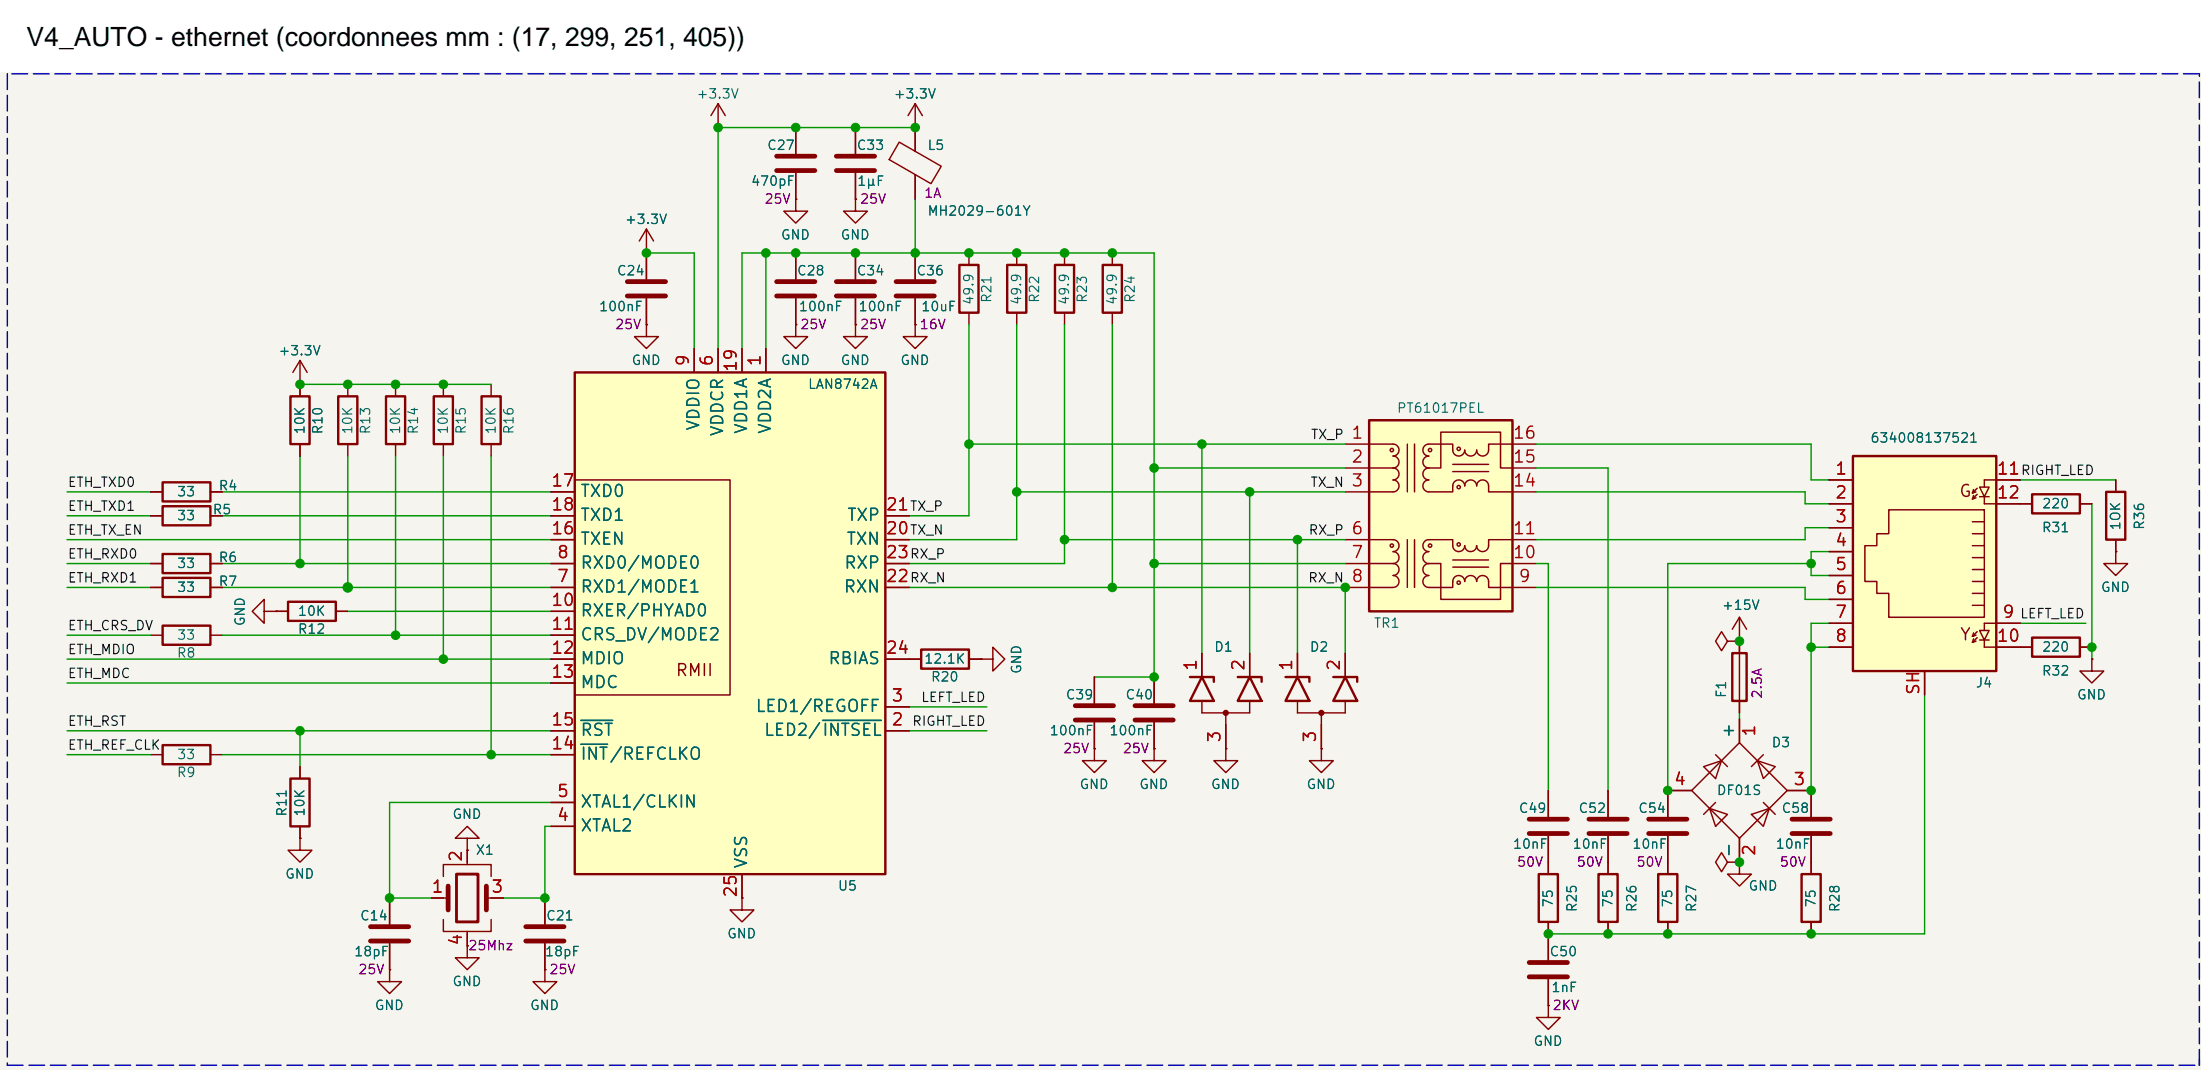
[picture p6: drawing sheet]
<svg xmlns="http://www.w3.org/2000/svg" width="234mm" height="114mm" viewBox="0 0 234 114" stroke-linecap="round" stroke-linejoin="round" font-family="sans-serif">
<path d="M0 7.7h234v106.1h-234z" fill="#f5f4ef" stroke="#f5f4ef" stroke-width=".11"/>
<g fill="none" stroke="#840000" stroke-width=".15">
<path d="M76.3 13.6h.1M76.3 11l-.7 1.3M76.3 11l.8 1.3M76.3 11v2.6M68.7 26.9h.1M68.7 24.4l-.7 1.2M68.7 24.4l.8 1.2M68.7 24.4v2.5M113.2 26.9v1.3M113.2 33.2v1.3M224.9 51v1.3M224.9 57.4v1.2"/>
<path d="M16 62.5h1.3M22.4 62.5h1.2M96.7 70.1h1.2M103 70.1h1.3M116.4 72v2.8M116.4 76.8v2.8M130.3 79.6v1.3h-1.2l1.2 1.2 1.3-1.2h-1.3M130.3 79.6h.1M184.9 68.2v7.6M184.9 76.4v2.6M222.4 70.1v1.2h-1.3l1.3 1.3 1.3-1.3h-1.3M222.4 70.1h.1"/>
<path d="M16 80.2h1.3M22.4 80.2h1.2M164.6 99.3v2.8M177.3 88.9v4M177.3 98v1.3M179.9 84l5-5 5.1 5-5.1 5.1zM179.9 84h-2.6v2.8M181.1 81.5l1.9-.6-.6 1.9zM181.8 86l1.9 .6-1.3 1.3zM182.4 85.3l-1.3 1.3M182.4 80.2l1.3 1.3M183.7 91.7l-.7-1-.6 1 .6 1 .7-1h1.2"/>
<path d="M184.9 91.7h.1M184.9 91.7v1.2h1.3l-1.3 1.3-1.2-1.3h1.2M184.9 89.1v2.6M186.2 86.6l1.9-.6-.6 1.9zM186.8 80.9l1.9 .6-1.2 1.3zM187.5 80.2l-1.3 1.3M187.5 85.3l1.2 1.3M190 84h2.6v2.8M192.6 88.9v2.8M41.4 103.1v1.3h1.3l-1.3 1.2-1.2-1.2h1.2M41.4 103.1h.1M164.6 106.9v1.3h-1.3l1.3 1.2 1.3-1.2h-1.3"/>
<path d="M164.6 106.9h.1M164.6 104.1v2.8"/>
</g>
<path d="M114.3 76.6h4.1M114.3 75h4.1M175.3 87.1h4M175.3 88.6h4M190.5 87.1h4.1M190.5 88.6h4.1M162.6 103.9h4M162.6 102.3h4" fill="none" stroke="#840000" stroke-width=".51"/>
<path d="M112.2 28.2h2v5h-2zM223.9 52.3h2.1v5.1h-2.1zM17.3 61.4h5.1v2.1h-5.1zM17.3 79.2h5.1v2.1h-5.1zM97.9 69.1h5.1v2h-5.1zM184.2 69.4h1.5v5.1h-1.5zM176.3 92.9h2v5.1h-2z" fill="none" stroke="#840000" stroke-width=".25"/>
<path d="M197 48.5h15.2v22.8h-15.2z" fill="#ffffc2"/>
<g fill="none" stroke="#840000" stroke-width=".15">
<path d="M97.3 13.6h.1M97.3 11l-.8 1.3M97.3 11l.8 1.3M97.3 11v2.6M31.9 38.3v3.8M31.9 38.3l-.8 1.3M31.9 38.3l.8 1.3M84.6 34.5v1.3h1.3l-1.3 1.3-1.3-1.3h1.3M84.6 34.5h.1M84.6 21.2v1.3h1.3l-1.3 1.2-1.3-1.2h1.3M84.6 21.2h.1M84.6 26.9v2.8"/>
<path d="M84.6 31.7v2.8M91 34.5v1.3h1.2l-1.2 1.3-1.3-1.3h1.3M91 34.5h.1M91 21.2v1.3h1.2l-1.2 1.2-1.3-1.2h1.3M91 21.2h.1M97.3 26.9v2.8M97.3 31.7v2.8M103 26.9v1.3M103 33.2v1.3M16 52.3h1.3M16 54.8h1.3M16 59.9h1.3"/>
<path d="M22.4 52.3h1.2M22.4 54.8h1.2M22.4 59.9h1.2M31.9 40.9h.1M31.9 47.2v1.3M42.1 40.9v1.2M42.1 47.2v1.3M52.2 40.9v1.2M52.2 47.2v1.3M194.5 51h2.5M194.5 53.6h2.5M194.5 56.1h2.5"/>
<path d="M194.5 58.6h2.5M200.8 54.2h10.2v11.4h-10.2v-2.5h-1.3v-1.3h-1.2v-3.8h1.2v-1.3h1.3zM209.7 55.5h1.3M209.7 56.7h1.3M209.7 58h1.3M209.7 59.3h1.3M209.8 52l-.1 .4M209.8 52.7l-.1 .4M210.2 51.9l-.5 .5 .4-.1M210.2 52.6l-.5 .5 .4-.2M210.5 51.8h1l-.5 1zM210.5 52.8h1"/>
<path d="M211 52.8v.8h5M214.8 51h-3.8v.8M221.1 53.6h1.3M224.9 58.6v1.3h-1.2l1.2 1.3 1.3-1.3h-1.3M224.9 58.6h.1M16 67.5h1.3M22.4 67.5h1.2M28.1 65v-1.3l-1.3 1.3 1.3 1.3v-1.3h1.3M29.4 65h.1M104.3 70.1h1.3v-1.3l1.2 1.3-1.2 1.2v-1.2M104.3 70.1h.1M122.7 72v2.8"/>
<path d="M122.7 76.8v2.8M137.9 74.5v1.3h5.1v-1.3M137.9 69.4v2.6M140.5 79.6v1.3h-1.3l1.3 1.2 1.3-1.2h-1.3M140.5 79.6h.1M140.5 75.8v3.8M143 69.4v2.6M183.7 68.2l-.7-1-.6 1 .6 1 .7-1h1.2M184.9 68.2h.1M184.9 65.6l-.7 1.3M184.9 65.6l.8 1.3M184.9 65.6v2.6"/>
<path d="M194.5 66.3h2.5M194.5 68.8h2.5M194.5 61.2h2.5M194.5 63.7h2.5M204.6 71.3v2.6M209.7 61.8h1.3M209.7 60.6h1.3M209.7 63.1h1.3M209.7 64.4h1.3M209.8 67.3l-.1 .4M209.8 67.9l-.1 .4M210.2 67.2l-.5 .5 .4-.2"/>
<path d="M210.2 67.8l-.5 .5 .4-.1M210.5 67h1l-.5 1zM210.5 68h1M211 68v.8h5M214.8 66.3h-3.8v.7M221.1 68.8h1.3M31.9 81.5v1.3M31.9 87.9v1.2M41.4 95.5v2.8M45.9 95.5h1.7M47.1 93.2v-1.3h5.1v1.3M47.1 97.8v1.2h5.1v-1.2"/>
<path d="M49.7 90.4v1.5M49.7 99v1.6M51.7 95.5h1.8M57.9 95.5v2.8M78.9 95.5v1.2h1.3l-1.3 1.3-1.3-1.3h1.3M78.9 95.5h.1M171 91.7v1.2M171 98v1.3M192.6 91.7v1.2M192.6 98v1.3M41.4 100.3v2.8M49.7 100.6v1.2h1.2l-1.2 1.3-1.3-1.3h1.3"/>
<path d="M49.7 100.6h.1M57.9 100.3v2.8"/>
</g>
<g fill="none" stroke="#840000" stroke-width=".25">
<path d="M102 28.2h2v5h-2zM17.3 51.3h5.1v2h-5.1zM17.3 53.8h5.1v2.1h-5.1zM17.3 58.9h5.1v2h-5.1zM30.9 42.1h2v5.1h-2zM41 42.1h2.1v5.1h-2.1zM51.2 42.1h2v5.1h-2zM197 48.5h15.2v22.8h-15.2zM216 52.6h5.1v2h-5.1zM17.3 66.5h5.1v2.1h-5.1zM136.7 72h2.5v.5M137.9 72l1.3 2.5h-2.5z"/>
<path d="M141.8 72h2.5v.5M143 72l1.3 2.5h-2.5zM216 67.8h5.1v2h-5.1zM30.9 82.8h2v5.1h-2zM169.9 92.9h2.1v5.1h-2.1zM191.5 92.9h2.1v5.1h-2.1z"/>
</g>
<circle cx="140.5" cy="75.8" r=".25" fill="#840000" stroke="#840000" stroke-width=".15"/>
<path d="M82.6 31.5h4M82.6 29.9h4M95.3 31.5h4M95.3 29.9h4M120.7 76.6h4M120.7 75h4M39.4 98.5h4.1M47.6 94.2v2.5M51.7 94.2v2.5M55.9 98.5h4.1M39.4 100h4.1M55.9 100h4.1" fill="none" stroke="#840000" stroke-width=".51"/>
<path d="M48.5 92.9h2.3v5.1h-2.3z" fill="none" stroke="#840000" stroke-width=".3"/>
<path d="M145.6 44.7h15.2v20.3h-15.2z" fill="#ffffc2"/>
<path d="M36 42.1h2v5.1h-2zM46.1 42.1h2.1v5.1h-2.1zM145.6 44.7h15.2v20.3h-15.2zM126.5 72h2.6v.5M127.8 72l1.3 2.5h-2.6zM131.6 72h2.5v.5M132.9 72l1.2 2.5h-2.5zM163.6 92.9h2v5.1h-2z" fill="none" stroke="#840000" stroke-width=".25"/>
<g fill="none" stroke="#840000" stroke-width=".15">
<path d="M91 26.9v2.8M91 31.7v2.8M37 40.9v1.2M37 47.2v1.3M47.1 40.9v1.2M47.1 47.2v1.3M143 57.4h5.1a.63 .63 0 0 1 .6 .6 .63 .63 0 0 1-.6 .6 .63 .63 0 0 1 .6 .7 .63 .63 0 0 1-.6 .6M143 47.2h5.1a.63 .63 0 0 1 .6 .7 .63 .63 0 0 1-.6 .6 .63 .63 0 0 1 .6 .6 .63 .63 0 0 1-.6 .7M143 59.9h5.1M143 49.8h5.1M148.1 59.9a.63 .63 0 0 1 .6 .7 .63 .63 0 0 1-.6 .6 .63 .63 0 0 1 .6 .6 .63 .63 0 0 1-.6 .7h-5.1M148.1 49.8a.63 .63 0 0 1 .6 .6 .63 .63 0 0 1-.6 .6 .63 .63 0 0 1 .6 .7 .63 .63 0 0 1-.6 .6h-5.1"/>
<path d="M149.6 47.2v5.1M149.6 57.4v5.1M150.4 47.2v5.1M150.4 57.4v5.1M151.9 59.9h1.3v3.8h6.3v-3.8h3.8M151.9 59.9a.63 .63 0 0 0-.6 .7 .63 .63 0 0 0 .6 .6 .63 .63 0 0 0-.6 .6 .63 .63 0 0 0 .6 .7h2.6v-.7a.64 .64 0 0 1 .6-.6 .64 .64 0 0 1 .6 .6 .64 .64 0 0 1 .7-.6 .64 .64 0 0 1 .6 .6 .64 .64 0 0 1 .6-.6 .64 .64 0 0 1 .7 .6v.7h5M151.9 49.8a.63 .63 0 0 0-.6 .6 .63 .63 0 0 0 .6 .6 .63 .63 0 0 0-.6 .7 .63 .63 0 0 0 .6 .6h2.6v-.6a.64 .64 0 0 1 .6-.7 .64 .64 0 0 1 .6 .7 .64 .64 0 0 1 .7-.7 .64 .64 0 0 1 .6 .7 .64 .64 0 0 1 .6-.7 .64 .64 0 0 1 .7 .7v.6h5M151.9 49.8h1.3v-3.9h6.3v3.9h3.8M154.5 59.5h3.8M154.5 50.1h3.8M154.5 49.4h3.8M163.3 57.4h-5v.6a.64 .64 0 0 1-.7 .6 .64 .64 0 0 1-.6-.6 .64 .64 0 0 1-.6 .6 .64 .64 0 0 1-.7-.6 .64 .64 0 0 1-.6 .6 .64 .64 0 0 1-.6-.6v-.6h-2.6a.63 .63 0 0 0-.6 .6 .63 .63 0 0 0 .6 .6 .63 .63 0 0 0-.6 .7 .63 .63 0 0 0 .6 .6"/>
<path d="M163.3 47.2h-5v.7a.64 .64 0 0 1-.7 .6 .64 .64 0 0 1-.6-.6 .64 .64 0 0 1-.6 .6 .64 .64 0 0 1-.7-.6 .64 .64 0 0 1-.6 .6 .64 .64 0 0 1-.6-.6v-.7h-2.6a.63 .63 0 0 0-.6 .7 .63 .63 0 0 0 .6 .6 .63 .63 0 0 0-.6 .6 .63 .63 0 0 0 .6 .7M122.7 79.6v1.3h-1.3l1.3 1.2 1.3-1.2h-1.3M122.7 79.6h.1M127.8 74.5v1.3h5.1v-1.3M127.8 69.4v2.6M130.3 75.8v3.8M132.9 69.4v2.6M154.5 60.3h3.8M164.6 84v2.8M164.6 88.9v4M164.6 98v1.3M171 84v2.8"/>
<path d="M171 88.9v2.8"/>
<circle cx="148" cy="47.9" r=".18"/>
<circle cx="148" cy="58" r=".18"/>
<circle cx="152" cy="58" r=".18"/>
<circle cx="152" cy="47.9" r=".18"/>
<circle cx="155.1" cy="47.7" r=".18"/>
<circle cx="155.1" cy="57.9" r=".18"/>
<circle cx="155.1" cy="51.8" r=".18"/>
<circle cx="155.1" cy="61.9" r=".18"/>
</g>
<circle cx="130.3" cy="75.8" r=".25" fill="#840000" stroke="#840000" stroke-width=".15"/>
<path d="M88.9 31.5h4.1M88.9 29.9h4.1M162.6 87.1h4M162.6 88.6h4M168.9 87.1h4.1M168.9 88.6h4.1" fill="none" stroke="#840000" stroke-width=".51"/>
<path d="M61.1 39.6h33v53.3h-33z" fill="#ffffc2"/>
<path d="M61.1 39.6h33v53.3h-33zM107.1 28.2h2v5h-2zM117.2 28.2h2.1v5h-2.1zM30.6 64h5.1v2h-5.1z" fill="none" stroke="#840000" stroke-width=".25"/>
<g fill="none" stroke="#840000" stroke-width=".15">
<path d="M84.6 13.6v2.8M84.6 18.4v2.8M91 13.6v2.8M91 18.4v2.8M95.6 15.1l4.5 2.6-1.1 1.8-4.5-2.5zM97.3 13.6h.1M97.3 13.6v2.5M97.3 18.6v2.6M68.7 34.5v1.3h1.3l-1.3 1.3-1.2-1.3h1.2M68.7 34.5h.1M68.7 26.9h.1M68.7 26.9v2.8"/>
<path d="M68.7 31.7v2.8M73.8 37.1v2.5M76.3 37.1v2.5M78.9 37.1v2.5M81.4 37.1v2.5M84.6 34.5h.1M84.6 21.2h.1M84.6 26.9v2.8M84.6 31.7v2.8M91 34.5h.1M91 21.2h.1M91 26.9v2.8"/>
<path d="M91 31.7v2.8M97.3 34.5v1.3h1.3l-1.3 1.3-1.3-1.3h1.3M97.3 34.5h.1M97.3 26.9v2.8M97.3 31.7v2.8M108.1 26.9v1.3M108.1 33.2v1.3M118.3 26.9v1.3M118.3 33.2v1.3M16 59.9h1.3M16 52.3h1.3M16 54.8h1.3"/>
<path d="M22.4 59.9h1.2M22.4 52.3h1.2M22.4 54.8h1.2M31.9 40.9h.1M31.9 40.9v1.2M31.9 47.2v1.3M58.6 59.9h2.5M58.6 57.4h2.5M58.6 52.3h2.5M58.6 54.8h2.5M61.1 51h16.5v22.9h-16.5M94.1 59.9h2.6"/>
<path d="M94.1 57.4h2.6M94.1 54.8h2.6M194.5 51h2.5M194.5 53.6h2.5M194.5 56.1h2.5M194.5 58.6h2.5M212.2 51h2.6M212.2 53.6h3.8M221.1 53.6h1.3M224.9 58.6h.1M224.9 51v1.3M224.9 57.4v1.2"/>
<path d="M16 62.5h1.3M22.4 62.5h1.2M29.4 65h.1M29.4 65h1.2M35.7 65h1.3M58.6 77.7h2.5M58.6 62.5h2.5M58.6 65h2.5M58.6 67.5h2.5M58.6 70.1h2.5M58.6 72.6h2.5M94.1 77.7h2.6"/>
<path d="M94.1 75.2h2.6M94.1 62.5h2.6M94.1 70.1h3.8M103 70.1h1.3M104.3 70.1h.1M116.4 79.6v1.3h-1.3l1.3 1.2 1.2-1.2h-1.2M116.4 79.6h.1M116.4 72v2.8M116.4 76.8v2.8M122.7 79.6h.1M122.7 72v2.8M122.7 76.8v2.8"/>
<path d="M127.8 69.4v2.6M130.3 79.6h.1M130.3 77.1v2.5M132.9 69.4v2.6M137.9 69.4v2.6M140.5 79.6h.1M140.5 77.1v2.5M143 69.4v2.6M184.9 68.2h.1M184.9 68.2v1.2M184.9 74.5v1.3M184.9 76.4v2.6"/>
<path d="M194.5 68.8h2.5M194.5 61.2h2.5M194.5 63.7h2.5M194.5 66.3h2.5M204.6 71.3v2.6M212.2 68.8h3.8M212.2 66.3h2.6M221.1 68.8h1.3M222.4 70.1h.1M31.9 89.1v1.3h1.3l-1.3 1.3-1.3-1.3h1.3M31.9 89.1h.1M31.9 81.5v1.3"/>
<path d="M31.9 87.9v1.2M41.4 95.5v2.8M45.9 95.5h1.2M49.7 89.1h1.2l-1.2-1.2-1.3 1.2h1.3v1.3M49.7 90.4h.1M49.7 90.4v1.3M49.7 99.3v1.3M52.2 95.5h1.3M57.9 95.5v2.8M58.6 87.9h2.5M58.6 85.3h2.5M58.6 80.2h2.5"/>
<path d="M78.9 95.5h.1M78.9 92.9v2.6M164.6 84v2.8M164.6 88.9v4M164.6 98v4.1M171 84v2.8M171 88.9v4M171 98v1.3M177.3 88.9v4M177.3 98v1.3M179.9 84h-2.6v2.8M184.9 91.7h.1"/>
<path d="M184.9 89.1v2.6M190 84h2.6v2.8M192.6 88.9v4M192.6 98v1.3M41.4 103.1h.1M41.4 100.3v2.8M49.7 100.6h.1M57.9 103.1v1.3h1.3l-1.3 1.2-1.2-1.2h1.2M57.9 103.1h.1M57.9 100.3v2.8M164.6 106.9h.1M164.6 104.1v2.8"/>
</g>
<path d="M61.7 76.6h3.4M61.7 79.1h2.9M87.5 76.6h6.2" fill="none" stroke="#006464" stroke-width=".15"/>
<path d="M82.6 18.1h4M82.6 16.6h4M88.9 18.1h4.1M88.9 16.6h4.1M66.7 31.5h4.1M66.7 29.9h4.1" fill="none" stroke="#840000" stroke-width=".51"/>
<path d="M.8 7.8v105.5M233.8 7.8h-233M.8 113.3h233M233.8 113.3v-105.5" fill="none" stroke="#0000c2" stroke-width=".15" stroke-dasharray="1.7 .6"/>
<path d="M233.8 112.6v.7" fill="none" stroke="#0000c2" stroke-width=".15"/>
<g fill="none" stroke="#009600" stroke-width=".15">
<path d="M97.3 13.6h-21v23.5M68.7 26.9h5.1v10.2M78.9 37.1v-10.2h43.8v45.1h-6.3M81.4 26.9v10.2M97.3 21.2v5.7M103 34.5v20.3h-6.3M108.1 34.5v22.9h-11.4M113.2 34.5v25.4h-16.5M118.3 34.5v28M7.1 59.9h8.9M7.1 57.4h51.5M7.1 52.3h8.9"/>
<path d="M7.1 54.8h8.9M23.6 59.9h35M23.6 52.3h35M23.6 54.8h35M31.9 40.9h20.3M31.9 48.5v11.4M37 48.5v14M42.1 48.5v19M47.1 48.5v21.6M52.2 48.5v31.7M103 47.2h40M108.1 52.3h34.9"/>
<path d="M113.2 57.4h29.8M122.7 59.9h20.3M122.7 49.8h20.3M127.8 47.2v22.2M132.9 52.3v17.1M137.9 57.4v12M163.3 59.9h1.3v24.1M163.3 47.2h29.3v3.8h1.9M163.3 52.3h28.6v1.3h2.6M163.3 49.8h7.7v34.2M192.6 59.9h-15.3v24.1M194.5 56.1h-2.6v1.3h-28.6"/>
<path d="M194.5 58.6h-1.9v2.6h1.9M214.8 51h10.1M222.4 53.6v16.5M7.1 62.5h8.9M7.1 70.1h51.5M7.1 77.7h51.5M7.1 67.5h8.9M7.1 72.6h51.5M23.6 62.5h35M23.6 67.5h35M31.9 77.7v3.8M37 65h21.6"/>
<path d="M96.7 62.5h46.3v6.9M96.7 77.7h8.2M96.7 75.2h8.2M163.3 62.5h28.6v1.2h2.6M184.9 75.8v.6M192.6 68.8h1.9M194.5 66.3h-1.9v17.7M204.6 73.9v25.4h-40M214.8 66.3h7M7.1 80.2h8.9M23.6 80.2h35M58.6 87.9h-.7v7.6h-4.4"/>
<path d="M58.6 85.3h-17.2v10.2h4.5"/>
</g>
<g fill="#009600" stroke="#009600" stroke-width=".11">
<circle cx="127.8" cy="47.2" r=".46"/>
<circle cx="122.7" cy="59.9" r=".46"/>
<circle cx="108.1" cy="52.3" r=".46"/>
<circle cx="113.2" cy="57.4" r=".46"/>
<circle cx="122.7" cy="72" r=".46"/>
<circle cx="118.3" cy="26.9" r=".46"/>
<circle cx="90.9" cy="13.6" r=".46"/>
<circle cx="76.3" cy="13.6" r=".46"/>
<circle cx="84.6" cy="13.6" r=".46"/>
<circle cx="97.3" cy="13.6" r=".46"/>
<circle cx="41.4" cy="95.5" r=".46"/>
<circle cx="57.9" cy="95.5" r=".46"/>
<circle cx="42.1" cy="67.5" r=".46"/>
<circle cx="47.1" cy="70.1" r=".46"/>
<circle cx="31.9" cy="59.9" r=".46"/>
<circle cx="37" cy="62.5" r=".51"/>
<circle cx="31.9" cy="77.7" r=".46"/>
<circle cx="31.9" cy="40.9" r=".46"/>
<circle cx="47.1" cy="40.9" r=".46"/>
<circle cx="42.1" cy="40.9" r=".46"/>
<circle cx="37" cy="40.9" r=".46"/>
<circle cx="81.4" cy="26.9" r=".46"/>
<circle cx="84.6" cy="26.9" r=".46"/>
<circle cx="90.9" cy="26.9" r=".46"/>
<circle cx="52.2" cy="80.2" r=".46"/>
<circle cx="68.7" cy="26.9" r=".46"/>
<circle cx="103" cy="26.9" r=".46"/>
<circle cx="122.7" cy="49.8" r=".46"/>
<circle cx="118.3" cy="62.5" r=".46"/>
<circle cx="132.9" cy="52.3" r=".46"/>
<circle cx="108.1" cy="26.9" r=".46"/>
<circle cx="113.2" cy="26.9" r=".46"/>
<circle cx="103" cy="47.2" r=".46"/>
<circle cx="97.3" cy="26.9" r=".46"/>
<circle cx="222.4" cy="68.8" r=".46"/>
<circle cx="192.5" cy="99.3" r=".46"/>
<circle cx="177.3" cy="84" r=".46"/>
<circle cx="171" cy="99.3" r=".46"/>
<circle cx="177.3" cy="99.3" r=".46"/>
<circle cx="164.6" cy="99.3" r=".46"/>
<circle cx="184.9" cy="91.7" r=".46"/>
<circle cx="192.5" cy="68.8" r=".46"/>
<circle cx="192.5" cy="84" r=".46"/>
<circle cx="184.9" cy="68.2" r=".46"/>
<circle cx="143" cy="62.5" r=".46"/>
<circle cx="192.5" cy="59.9" r=".46"/>
<circle cx="137.9" cy="57.4" r=".46"/>
</g>
<text font-size="2.8" x="2.8" y="4.9">V4_AUTO - ethernet (coordonnees mm : (17, 299, 251, 405))</text>
<g font-size="1.3" fill="#a90000">
<text x="73.6" y="39" transform="rotate(-90 73.6 39)">9</text>
<text x="76.1" y="39" transform="rotate(-90 76.1 39)">6</text>
<text x="78.6" y="39.6" transform="rotate(-90 78.6 39.6)">19</text>
<text x="81.2" y="39" transform="rotate(-90 81.2 39)">1</text>
<text x="143.6" y="47">1</text>
<text x="160.8" y="47">16</text>
<text x="58.5" y="52">17</text>
<text x="143.6" y="49.5">2</text>
<text x="143.6" y="52">3</text>
<text x="160.8" y="52">14</text>
<text x="160.8" y="49.5">15</text>
<text x="195" y="50.8">1</text>
<text x="195" y="53.3">2</text>
<text x="212.2" y="50.8">11</text>
<text x="212.2" y="53.3">12</text>
<text x="58.5" y="57.1">16</text>
<text x="58.5" y="54.6">18</text>
<text x="59.1" y="59.7">8</text>
<text x="94.1" y="57.1">20</text>
<text x="94.1" y="54.6">21</text>
<text x="94.1" y="59.7">23</text>
<text x="143.6" y="57.1">6</text>
<text x="143.6" y="59.7">7</text>
<text x="160.8" y="59.7">10</text>
<text x="160.8" y="57.1">11</text>
<text x="195" y="55.9">3</text>
<text x="195" y="58.4">4</text>
<text x="58.5" y="64.7">10</text>
<text x="59.1" y="62.2">7</text>
<text x="94.1" y="62.2">22</text>
<text x="143.6" y="62.2">8</text>
<text x="161.4" y="62.2">9</text>
<text x="195" y="60.9">5</text>
<text x="195" y="63.5">6</text>
<text x="58.5" y="67.3">11</text>
<text x="58.5" y="69.8">12</text>
<text x="94.1" y="69.8">24</text>
<text x="127.5" y="71.4" transform="rotate(-90 127.5 71.4)">1</text>
<text x="132.6" y="71.4" transform="rotate(-90 132.6 71.4)">2</text>
<text x="137.7" y="71.4" transform="rotate(-90 137.7 71.4)">1</text>
<text x="142.8" y="71.4" transform="rotate(-90 142.8 71.4)">2</text>
<text x="195" y="66">7</text>
<text x="195" y="68.6">8</text>
<text x="212.2" y="68.6">10</text>
<text x="212.8" y="66">9</text>
<text x="58.5" y="72.4">13</text>
<text x="58.5" y="77.4">15</text>
<text x="94.7" y="77.4">2</text>
<text x="94.7" y="74.9">3</text>
<text x="204.4" y="74" transform="rotate(-90 204.4 74)">SH</text>
<text x="58.5" y="80">14</text>
<text x="130.1" y="79" transform="rotate(-90 130.1 79)">3</text>
<text x="140.2" y="79" transform="rotate(-90 140.2 79)">3</text>
<text x="177.9" y="83.8">4</text>
<text x="186.9" y="78.4" transform="rotate(-90 186.9 78.4)">1</text>
<text x="190.6" y="83.8">3</text>
<text x="59.1" y="87.6">4</text>
<text x="59.1" y="85.1">5</text>
<text x="45.8" y="95.2">1</text>
<text x="49.4" y="91.7" transform="rotate(-90 49.4 91.7)">2</text>
<text x="52.1" y="95.2">3</text>
<text x="78.6" y="95.5" transform="rotate(-90 78.6 95.5)">25</text>
<text x="186.9" y="91.1" transform="rotate(-90 186.9 91.1)">2</text>
<text x="49.4" y="100.6" transform="rotate(-90 49.4 100.6)">4</text>
</g>
<g font-size="1.3" fill="#006464">
<text x="74.7" y="45.9" transform="rotate(-90 74.7 45.9)">VDDIO</text>
<text x="77.2" y="46.5" transform="rotate(-90 77.2 46.5)">VDDCR</text>
<text x="79.7" y="46.2" transform="rotate(-90 79.7 46.2)">VDD1A</text>
<text x="82.3" y="46.2" transform="rotate(-90 82.3 46.2)">VDD2A</text>
<text x="61.6" y="53.2">TXD0</text>
<text x="61.6" y="58.2">TXEN</text>
<text x="61.6" y="55.7">TXD1</text>
<text x="89.9" y="58.2">TXN</text>
<text x="90" y="55.7">TXP</text>
<text x="61.6" y="63.3">RXD1/MODE1</text>
<text x="61.6" y="60.8">RXD0/MODE0</text>
<text x="61.6" y="65.9">RXER/PHYAD0</text>
<text x="89.6" y="63.3">RXN</text>
<text x="89.7" y="60.8">RXP</text>
<text x="61.6" y="68.4">CRS_DV/MODE2</text>
<text x="61.6" y="70.9">MDIO</text>
<text x="88" y="70.9">RBIAS</text>
<text x="61.6" y="73.5">MDC</text>
<text x="80.2" y="76">LED1/REGOFF</text>
<text x="61.6" y="81.1">INT/REFCLKO</text>
<text x="61.6" y="78.6">RST</text>
<text x="81.1" y="78.6">LED2/INTSEL</text>
<text x="184.7" y="78.6" transform="rotate(-90 184.7 78.6)">+</text>
<text x="61.6" y="88.7">XTAL2</text>
<text x="61.6" y="86.2">XTAL1/CLKIN</text>
<text x="79.7" y="92.4" transform="rotate(-90 79.7 92.4)">VSS</text>
<text x="184.7" y="91.3" transform="rotate(-90 184.7 91.3)">-</text>
</g>
<g font-size="1.3" fill="#840000">
<text x="208.2" y="53.2">G</text>
<text x="208.3" y="68.4">Y</text>
<text x="71.7" y="72.2">RMII</text>
</g>
<g font-size="1" fill="#006464">
<text x="74" y="10.7">+3.3V</text>
<text x="94.9" y="10.7">+3.3V</text>
<text x="81.5" y="16.2">C27</text>
<text x="91" y="16.2">C33</text>
<text x="98.5" y="16.2">L5</text>
<text x="79.8" y="20">470pF</text>
<text x="91.1" y="20">1µF</text>
<text x="98.5" y="23.2">MH2029-601Y</text>
<text x="65.5" y="29.5">C24</text>
<text x="66.4" y="24.1">+3.3V</text>
<text x="82.9" y="25.7">GND</text>
<text x="84.7" y="29.5">C28</text>
<text x="89.3" y="25.7">GND</text>
<text x="91" y="29.5">C34</text>
<text x="97.4" y="29.5">C36</text>
<text x="63.6" y="33.3">100nF</text>
<text x="84.8" y="33.3">100nF</text>
<text x="91.2" y="33.3">100nF</text>
<text x="97.9" y="33.3">10uF</text>
<text x="103.7" y="32.5" transform="rotate(-90 103.7 32.5)">49.9</text>
<text x="105.6" y="32.3" transform="rotate(-90 105.6 32.3)">R21</text>
<text x="108.8" y="32.5" transform="rotate(-90 108.8 32.5)">49.9</text>
<text x="110.7" y="32.3" transform="rotate(-90 110.7 32.3)">R22</text>
<text x="113.9" y="32.5" transform="rotate(-90 113.9 32.5)">49.9</text>
<text x="115.8" y="32.3" transform="rotate(-90 115.8 32.3)">R23</text>
<text x="119" y="32.5" transform="rotate(-90 119 32.5)">49.9</text>
<text x="120.9" y="32.3" transform="rotate(-90 120.9 32.3)">R24</text>
<text x="29.5" y="38">+3.3V</text>
<text x="67.1" y="39.1">GND</text>
<text x="82.9" y="39.1">GND</text>
<text x="85.8" y="41.6">LAN8742A</text>
<text x="89.3" y="39.1">GND</text>
<text x="95.6" y="39.1">GND</text>
<text x="32.6" y="46.3" transform="rotate(-90 32.6 46.3)">10K</text>
<text x="34.5" y="46.3" transform="rotate(-90 34.5 46.3)">R10</text>
<text x="37.7" y="46.3" transform="rotate(-90 37.7 46.3)">10K</text>
<text x="39.6" y="46.3" transform="rotate(-90 39.6 46.3)">R13</text>
<text x="42.8" y="46.3" transform="rotate(-90 42.8 46.3)">10K</text>
<text x="44.7" y="46.3" transform="rotate(-90 44.7 46.3)">R14</text>
<text x="47.9" y="46.3" transform="rotate(-90 47.9 46.3)">10K</text>
<text x="49.8" y="46.3" transform="rotate(-90 49.8 46.3)">R15</text>
<text x="52.9" y="46.3" transform="rotate(-90 52.9 46.3)">10K</text>
<text x="54.8" y="46.3" transform="rotate(-90 54.8 46.3)">R16</text>
<text x="148.4" y="44.1">PT61017PEL</text>
<text x="198.8" y="47.3">634008137521</text>
<text x="18.7" y="53">33</text>
<text x="23.2" y="52.4">R4</text>
<text x="18.7" y="55.6">33</text>
<text x="22.5" y="54.9">R5</text>
<text x="217" y="56.8">R31</text>
<text x="217" y="54.3">220</text>
<text x="225.7" y="56.5" transform="rotate(-90 225.7 56.5)">1OK</text>
<text x="228.2" y="56.4" transform="rotate(-90 228.2 56.4)">R36</text>
<text x="18.7" y="63.2">33</text>
<text x="18.7" y="60.6">33</text>
<text x="23.2" y="62.5">R7</text>
<text x="23.2" y="60">R6</text>
<text x="31.6" y="65.7">10K</text>
<text x="183" y="65.1">+15V</text>
<text x="223.3" y="63.2">GND</text>
<text x="18.7" y="70.2">R8</text>
<text x="18.7" y="68.3">33</text>
<text x="26.3" y="66.6" transform="rotate(-90 26.3 66.6)">GND</text>
<text x="31.6" y="67.6">R12</text>
<text x="98.2" y="70.8">12.1K</text>
<text x="108.8" y="71.7" transform="rotate(-90 108.8 71.7)">GND</text>
<text x="129" y="69.5">D1</text>
<text x="139.2" y="69.5">D2</text>
<text x="146" y="67">TR1</text>
<text x="217" y="69.5">220</text>
<text x="98.9" y="72.7">R20</text>
<text x="113.2" y="74.6">C39</text>
<text x="119.6" y="74.6">C40</text>
<text x="183.8" y="74.3" transform="rotate(-90 183.8 74.3)">F1</text>
<text x="210" y="73.3">J4</text>
<text x="217" y="72.1">R32</text>
<text x="220.7" y="74.6">GND</text>
<text x="18.7" y="82.9">R9</text>
<text x="18.7" y="81">33</text>
<text x="111.5" y="78.4">100nF</text>
<text x="117.9" y="78.4">100nF</text>
<text x="188.3" y="79.7">D3</text>
<text x="30.7" y="86.9" transform="rotate(-90 30.7 86.9)">R11</text>
<text x="32.6" y="86.9" transform="rotate(-90 32.6 86.9)">10K</text>
<text x="48" y="87.3">GND</text>
<text x="114.7" y="84.1">GND</text>
<text x="121" y="84.1">GND</text>
<text x="128.7" y="84.1">GND</text>
<text x="138.8" y="84.1">GND</text>
<text x="161.4" y="86.7">C49</text>
<text x="167.7" y="86.7">C52</text>
<text x="174.1" y="86.7">C54</text>
<text x="182.4" y="84.8">DF01S</text>
<text x="189.3" y="86.7">C58</text>
<text x="30.2" y="93.7">GND</text>
<text x="50.5" y="91.1">X1</text>
<text x="89" y="94.9">U5</text>
<text x="160.8" y="90.5">10nF</text>
<text x="167.1" y="90.5">10nF</text>
<text x="173.5" y="90.5">10nF</text>
<text x="185.8" y="94.9">GND</text>
<text x="188.7" y="90.5">10nF</text>
<text x="37.6" y="101.9">18pF</text>
<text x="38.2" y="98.1">C14</text>
<text x="57.9" y="101.9">18pF</text>
<text x="58" y="98.1">C21</text>
<text x="77.2" y="100">GND</text>
<text x="164.7" y="101.9">C50</text>
<text x="165.3" y="96.6" transform="rotate(-90 165.3 96.6)">75</text>
<text x="167.9" y="97.1" transform="rotate(-90 167.9 97.1)">R25</text>
<text x="171.7" y="96.6" transform="rotate(-90 171.7 96.6)">75</text>
<text x="174.2" y="97.1" transform="rotate(-90 174.2 97.1)">R26</text>
<text x="178" y="96.6" transform="rotate(-90 178 96.6)">75</text>
<text x="180.6" y="97.1" transform="rotate(-90 180.6 97.1)">R27</text>
<text x="193.3" y="96.6" transform="rotate(-90 193.3 96.6)">75</text>
<text x="195.8" y="97.1" transform="rotate(-90 195.8 97.1)">R28</text>
<text x="39.8" y="107.6">GND</text>
<text x="48" y="105.1">GND</text>
<text x="56.3" y="107.6">GND</text>
<text x="164.9" y="105.7">1nF</text>
<text x="163" y="111.4">GND</text>
</g>
<g font-size="1" fill="#840084">
<text x="81.2" y="21.9">25V</text>
<text x="91.3" y="21.9">25V</text>
<text x="98.2" y="21.3">1A</text>
<text x="65.3" y="35.2">25V</text>
<text x="85" y="35.2">25V</text>
<text x="91.3" y="35.2">25V</text>
<text x="97.7" y="35.2">16V</text>
<text x="187.6" y="74.4" transform="rotate(-90 187.6 74.4)">2.5A</text>
<text x="112.9" y="80.3">25V</text>
<text x="119.3" y="80.3">25V</text>
<text x="161.2" y="92.4">50V</text>
<text x="167.5" y="92.4">50V</text>
<text x="173.9" y="92.4">50V</text>
<text x="189.1" y="92.4">50V</text>
<text x="49.7" y="101.3">25Mhz</text>
<text x="38" y="103.8">25V</text>
<text x="58.3" y="103.8">25V</text>
<text x="165" y="107.6">2KV</text>
</g>
<g font-size="1" fill="#0f0f0f">
<text x="139.3" y="46.9">TX_P</text>
<text x="7.1" y="52">ETH_TXD0</text>
<text x="139.2" y="52">TX_N</text>
<text x="214.8" y="50.8">RIGHT_LED</text>
<text x="7.1" y="54.6">ETH_TXD1</text>
<text x="7.1" y="59.6">ETH_RXD0</text>
<text x="7.1" y="57.1">ETH_TX_EN</text>
<text x="96.7" y="57.1">TX_N</text>
<text x="96.7" y="54.6">TX_P</text>
<text x="96.7" y="59.6">RX_P</text>
<text x="139" y="57.1">RX_P</text>
<text x="7.1" y="62.2">ETH_RXD1</text>
<text x="96.7" y="62.2">RX_N</text>
<text x="139" y="62.2">RX_N</text>
<text x="214.7" y="66">LEFT_LED</text>
<text x="7.1" y="67.3">ETH_CRS_DV</text>
<text x="7.1" y="69.8">ETH_MDIO</text>
<text x="7.1" y="77.4">ETH_RST</text>
<text x="7.1" y="72.3">ETH_MDC</text>
<text x="96.9" y="77.4">RIGHT_LED</text>
<text x="97.9" y="74.9">LEFT_LED</text>
<text x="7.1" y="80">ETH_REF_CLK</text>
</g>
</svg>
